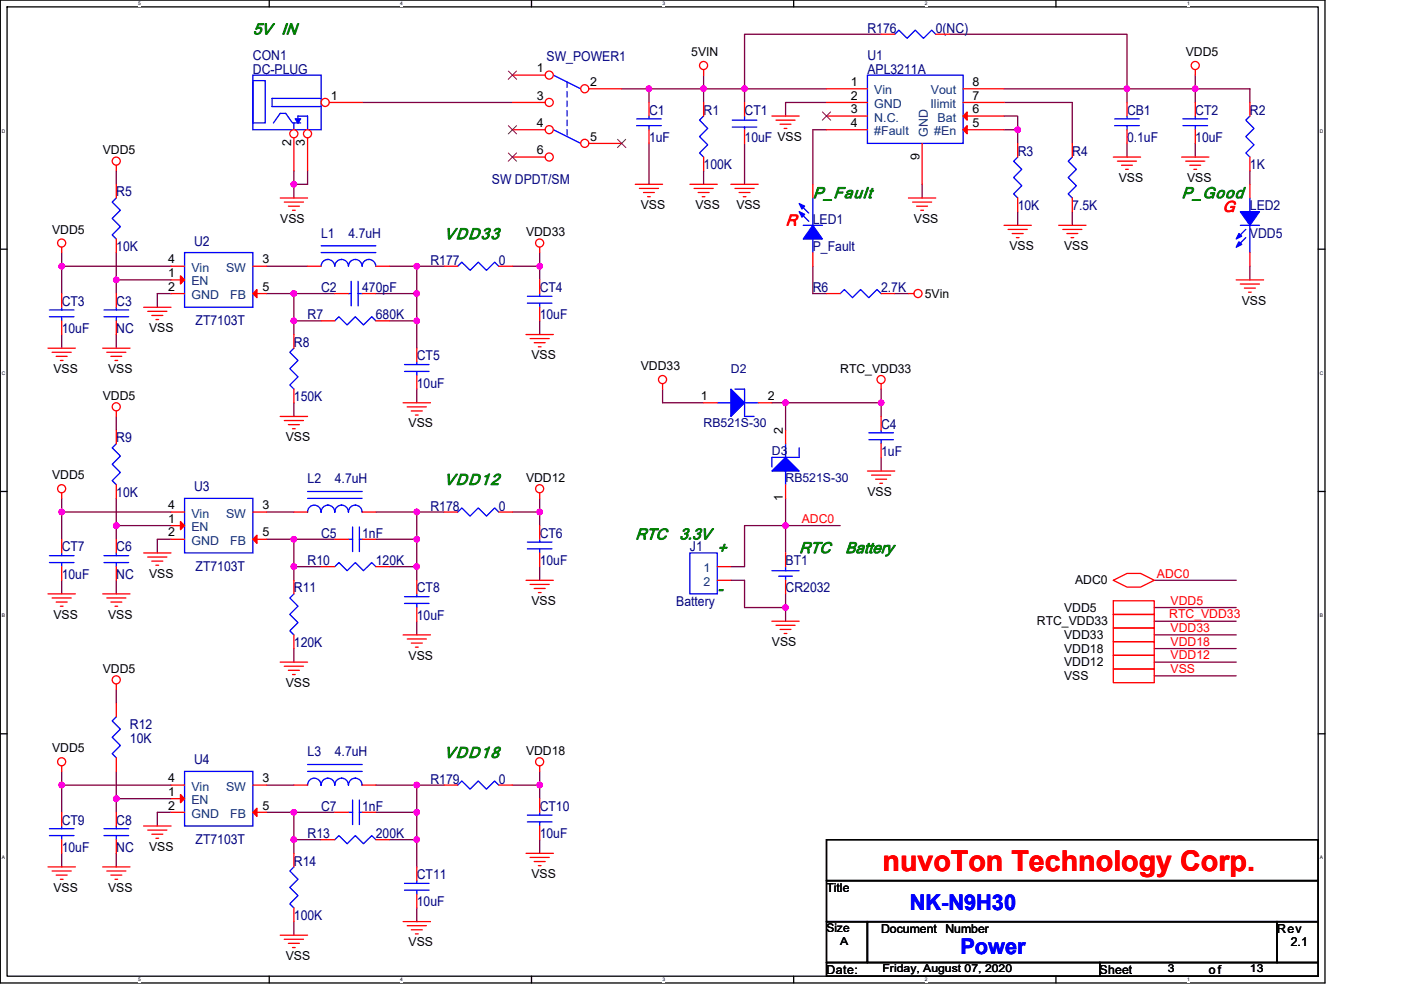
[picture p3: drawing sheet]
<svg xmlns="http://www.w3.org/2000/svg" width="297mm" height="210mm" viewBox="0 0 297 210" stroke-linecap="round" stroke-linejoin="round" font-family="sans-serif">
<path d="M.1 0h280.8v208.5h-280.8zM1.5 1.5h278v205.6h-278z" fill="none" stroke="#000" stroke-width=".28"/>
<g fill="#fff">
<path d="M29.3 .2h.6v1.1h-.6z"/>
<path d="M29.3 207.2h.6v1.2h-.6z"/>
</g>
<path d="M57.1 0v1.5M57.1 207.1v1.4" fill="none" stroke="#000" stroke-width=".28"/>
<g fill="#fff">
<path d="M84.9 .2h.5v1.1h-.5z"/>
<path d="M84.9 207.2h.5v1.2h-.5z"/>
</g>
<path d="M112.7 0v1.5M112.7 207.1v1.4" fill="none" stroke="#000" stroke-width=".28"/>
<g fill="#fff">
<path d="M140.5 .2h.6v1.1h-.6z"/>
<path d="M140.5 207.2h.6v1.2h-.6z"/>
</g>
<path d="M168.3 0v1.5M168.3 207.1v1.4" fill="none" stroke="#000" stroke-width=".28"/>
<g fill="#fff">
<path d="M196.1 .2h.5v1.1h-.5z"/>
<path d="M196.1 207.2h.5v1.2h-.5z"/>
</g>
<path d="M223.9 0v1.5M223.9 207.1v1.4" fill="none" stroke="#000" stroke-width=".28"/>
<g fill="#fff">
<path d="M251.7 .2h.5v1.1h-.5z"/>
<path d="M251.7 207.2h.5v1.2h-.5z"/>
<path d="M.4 27.2h.8v1.1h-.8z"/>
<path d="M279.8 27.2h.8v1.1h-.8z"/>
<path d="M.4 78.5h.8v1.2h-.8z"/>
<path d="M279.8 78.5h.8v1.2h-.8z"/>
</g>
<path d="M.1 52.9h1.4M279.5 52.9h1.4" fill="none" stroke="#000" stroke-width=".28"/>
<g fill="#fff">
<path d="M.4 129.9h.7v1.2h-.7z"/>
<path d="M279.8 129.9h.7v1.2h-.7z"/>
</g>
<path d="M.1 104.2h1.4M279.5 104.2h1.4" fill="none" stroke="#000" stroke-width=".28"/>
<g fill="#fff">
<path d="M.4 181.3h.7v1.2h-.7z"/>
<path d="M279.8 181.3h.7v1.2h-.7z"/>
</g>
<path d="M.1 155.6h1.4M279.5 155.6h1.4M175.2 178.1h104.3v8.7h-104.3zM175.2 186.8h104.3v8.7h-104.3zM175.2 195.5h8.7v8.7h-8.7zM183.9 195.5h86.9v8.7h-86.9zM270.8 195.5h8.7v8.7h-8.7zM175.2 204.2h57.9v2.9h-57.9zM233.1 204.2h46.4v2.9h-46.4z" fill="none" stroke="#000" stroke-width=".28"/>
<g fill="none" stroke="#800040" stroke-width=".28">
<path d="M131.8 18.8h5.8M137.6 18.8h11.6M137.6 18.8v2.9M149.2 15.9v2.9M149.2 18.8v2.9M149.2 18.8h8.7M157.9 18.8v2.9M157.9 18.8h17.3M186.8 7.3h-28.9v11.5M201.3 7.3h37.6v11.5M212.9 18.8h26M238.9 18.8h14.5"/>
<path d="M238.9 18.8v2.9M253.4 15.9v2.9M253.4 18.8v2.9M253.4 18.8h11.6v2.9M24.7 36.2v2.9M62.3 36.2v2.9M62.3 39.1v2.9M65.2 36.2v2.9h-2.9M76.8 21.7h31.8M137.6 30.4v8.7M149.2 36.2v2.9M157.9 30.4v8.7"/>
<path d="M175.2 27.5h-2.9v11.6M175.2 21.7h-8.6v2.9M195.5 39.1v2.9M212.9 24.6h2.9v2.9M212.9 27.5h2.9v2.9M212.9 21.7h14.4v8.7M238.9 30.4v2.9M253.4 30.4v2.9M265 36.2v2.9M13.1 53.6v8.7M13.1 56.5h23.2M24.7 53.6v5.8"/>
<path d="M36.3 59.4h-11.6v2.9M56.5 56.5h8.7M82.6 56.5h5.8M88.4 56.5v5.8M88.4 56.5h5.8M108.6 56.5h5.8M114.4 53.6v2.9M114.4 56.5v2.9M172.3 56.5v5.8h2.9M215.8 44.9v2.9M227.3 44.9v2.9M265 56.5v2.9"/>
<path d="M13.1 71v2.9M24.7 71v2.9M36.3 62.3h-2.9v2.9M56.5 62.3h5.8M62.3 62.3v5.8M62.3 68.1v2.9M62.3 68.1h5.8M62.3 62.3h8.7M79.7 62.3h8.7M82.6 68.1h5.8M88.4 68.1v5.8M88.4 62.3v5.8"/>
<path d="M114.4 68.1v2.9M189.7 62.3h2.9M24.7 88.3v2.9M62.3 85.4v2.9M88.4 82.5v2.9M140.5 82.5v2.9h8.7M163.7 85.4h2.9M166.6 85.4h20.2M166.6 85.4v5.8M186.8 97v2.9M186.8 85.4v2.9M186.8 82.5v2.9"/>
<path d="M13.1 108.6v5.8M13.1 108.6h23.2M13.1 105.7v2.9M24.7 111.5v2.9M24.7 111.5h11.6M24.7 105.7v5.8M36.3 114.4h-2.9v2.9M56.5 108.6h5.8M56.5 114.4h5.8M62.3 114.4v5.8M62.3 114.4h8.7M79.7 114.4h8.7"/>
<path d="M79.7 108.6h8.7M88.4 108.6v5.8M88.4 114.4v5.8M88.4 108.6h5.8M108.6 108.6h5.8M114.4 108.6v2.9M114.4 105.7v2.9M166.6 111.5h-8.7v8.7h-2.9M166.6 111.5v5.8M166.6 105.7v5.8M166.6 111.5h11.5M13.1 123.1v2.9"/>
<path d="M24.7 123.1v2.9M62.3 120.2v2.9M62.3 137.6v2.8M62.3 120.2h5.8M82.6 120.2h5.8M88.4 120.2v2.9M88.4 131.8v2.9M114.4 120.2v2.9M155 123.1h2.9v5.8h8.7M166.6 126v2.9M166.6 128.9v2.9M244.7 123.1h17.4"/>
<path d="M244.7 134.7h17.4M244.7 131.8h17.4M244.7 128.9h17.4M244.7 137.6h17.4M24.7 146.2v2.9M244.7 143.3h17.4M244.7 140.4h17.4M13.1 166.5h23.2M13.1 163.6v2.9M13.1 166.5v5.8M24.7 163.6v5.8M24.7 169.4v2.9"/>
<path d="M24.7 169.4h11.6M36.3 172.3h-2.9v2.9M56.5 172.3h5.8M56.5 166.5h5.8M62.3 172.3v5.8M62.3 178.1v2.9M62.3 178.1h5.8M62.3 172.3h8.7M79.7 166.5h8.7M79.7 172.3h8.7v5.8M82.6 178.1h5.8M88.4 166.5h5.8"/>
<path d="M88.4 166.5v5.8M88.4 178.1v5.8M108.6 166.5h5.8M114.4 178.1v2.9M114.4 163.6v2.9M114.4 166.5v2.9M13.1 181v2.9M24.7 181v2.9M62.3 195.5v2.9M88.4 192.6v2.9"/>
</g>
<g fill="#f0f" stroke="#f0f" stroke-width=".28">
<circle cx="88.3" cy="68" r=".57"/>
<circle cx="62.3" cy="68" r=".57"/>
<circle cx="88.3" cy="62.2" r=".57"/>
<circle cx="88.3" cy="56.5" r=".57"/>
<circle cx="62.3" cy="62.2" r=".57"/>
<circle cx="62.3" cy="120.2" r=".57"/>
<circle cx="62.3" cy="114.4" r=".57"/>
<circle cx="88.3" cy="114.4" r=".57"/>
<circle cx="88.3" cy="120.2" r=".57"/>
<circle cx="114.4" cy="166.5" r=".57"/>
<circle cx="62.3" cy="178.1" r=".57"/>
<circle cx="88.3" cy="108.6" r=".57"/>
<circle cx="88.3" cy="166.5" r=".57"/>
<circle cx="13.1" cy="166.5" r=".57"/>
<circle cx="149.2" cy="18.8" r=".57"/>
<circle cx="137.6" cy="18.8" r=".57"/>
<circle cx="157.9" cy="18.8" r=".57"/>
<circle cx="88.3" cy="178.1" r=".57"/>
<circle cx="88.3" cy="172.3" r=".57"/>
<circle cx="62.3" cy="172.3" r=".57"/>
<circle cx="253.4" cy="18.8" r=".57"/>
<circle cx="238.9" cy="18.8" r=".57"/>
<circle cx="114.4" cy="108.6" r=".57"/>
<circle cx="13.1" cy="108.6" r=".57"/>
<circle cx="186.8" cy="85.4" r=".57"/>
<circle cx="166.5" cy="85.4" r=".57"/>
<circle cx="166.5" cy="128.9" r=".57"/>
<circle cx="114.4" cy="56.5" r=".57"/>
<circle cx="166.5" cy="111.5" r=".57"/>
<circle cx="24.7" cy="59.4" r=".57"/>
<circle cx="13.1" cy="56.5" r=".57"/>
<circle cx="24.7" cy="111.5" r=".57"/>
<circle cx="24.7" cy="169.4" r=".57"/>
<circle cx="215.8" cy="27.5" r=".57"/>
<circle cx="62.3" cy="39.1" r=".57"/>
</g>
<g fill="none" stroke="#f00" stroke-width=".28">
<path d="M149.2 14.8v1.1M253.4 14.8v1.1M24.7 35.1v1.1M134.7 39.1h5.8M135.6 40h4M137.6 21.7v2.9M137.6 27.5v2.9M146.3 39.1h5.8M147.1 40h4.1M155 39.1h5.8M155.8 40h4.1M157.9 27.5v2.9"/>
<path d="M157.9 21.7v2.9M163.7 24.6h5.7M164.5 25.5h4.1M165.4 26.4h2.3M166.3 27.2h.5M215.8 30.4v2.9M227.3 30.4v2.9M236 33.3h5.8M236.9 34.2h4.1M237.8 35.1h2.3M238.7 35.9h.5M250.5 33.3h5.8"/>
<path d="M251.4 34.2h4M252.3 35.1h2.3M253.1 35.9h.6M265 39.1v2.9M265 33.3v2.9M265 21.7v2.9M13.1 52.4v1.2M59.4 42h5.8M60.3 42.9h4M61.1 43.7h2.4M62 44.6h.6M94.2 56.5h2.8"/>
<path d="M105.7 56.5h2.9M114.4 52.4v1.2M136.4 40.8h2.3M137.3 41.7h.6M148 40.8h2.3M148.9 41.7h.6M156.7 40.8h2.3M157.6 41.7h.6M192.6 42h5.8M193.5 42.9h4M194.3 43.7h2.4M195.2 44.6h.6"/>
<path d="M212.9 47.8h5.8M213.7 48.7h4.1M214.6 49.5h2.3M215.5 50.4h.6M215.8 42v2.9M224.5 47.8h5.7M225.3 48.7h4.1M226.2 49.5h2.3M227.1 50.4h.5M227.3 42v2.9M262.1 59.4h5.8M265 53.6v2.9"/>
<path d="M10.2 73.9h5.8M11 74.7h4.1M11.9 75.6h2.3M12.8 76.5h.6M21.8 73.9h5.8M22.6 74.7h4.1M23.5 75.6h2.3M24.4 76.5h.6M24.7 62.3v2.9M24.7 68.1v2.9M30.5 65.2h5.8M31.3 66h4.1"/>
<path d="M32.2 66.9h2.3M33.1 67.8h.5M62.3 71v2.9M68.1 68.1h2.9M71 62.3h2.9M76.8 62.3h2.9M79.7 68.1h2.9M111.5 71h5.8M112.4 71.8h4.1M113.3 72.7h2.3M114.1 73.6h.6M192.6 62.3h1.2"/>
<path d="M263 60.2h4M263.8 61.1h2.4M264.7 62h.6M24.7 87.2v1.1M24.7 91.2v2.9M59.4 88.3h5.8M60.3 89.2h4M61.1 90.1h2.4M62 90.9h.6M62.3 82.5v2.9M85.5 85.4h5.8M86.3 86.3h4.1"/>
<path d="M87.2 87.2h2.3M88.1 88h.6M140.5 81.4v1.1M183.9 99.9h5.8M186.8 81.4v1.1M186.8 88.3v2.9M186.8 94.1v2.9M13.1 104.5v1.2M24.7 102.8v2.9M30.5 117.3h5.8M31.3 118.2h4.1M32.2 119h2.3"/>
<path d="M33.1 119.9h.5M94.2 108.6h2.8M105.7 108.6h2.9M114.4 104.5v1.2M114.4 111.5v2.9M114.4 117.3v2.9M184.8 100.8h4M185.6 101.6h2.4M186.5 102.5h.6M10.2 126h5.8M11 126.8h4.1M11.9 127.7h2.3"/>
<path d="M12.8 128.6h.6M21.8 126h5.8M22.6 126.8h4.1M23.5 127.7h2.3M24.4 128.6h.6M85.5 134.7h5.8M86.3 135.5h4.1M87.2 136.4h2.3M88.1 137.3h.6M88.4 123.1v2.9M88.4 128.9v2.9M111.5 123.1h5.8"/>
<path d="M112.4 124h4.1M113.3 124.8h2.3M114.1 125.7h.6M163.7 131.8h5.7M164.5 132.6h4.1M165.4 133.5h2.3M166.3 134.4h.5M236 123.1l2.9-1.5h2.9l2.9 1.5-2.9 1.4h-2.9zM236 139h8.7v2.9h-8.7zM236 130.3h8.7v2.9h-8.7zM236 136.1h8.7v2.9h-8.7zM236 133.2h8.7v2.9h-8.7z"/>
<path d="M236 127.4h8.7v2.9h-8.7zM24.7 145.1v1.1M59.4 140.4h5.8M60.3 141.3h4M61.1 142.2h2.4M62 143.1h.6M236 141.9h8.7v2.9h-8.7zM13.1 162.5v1.1M13.1 172.3v2.9M13.1 178.1v2.9M24.7 172.3v2.9M24.7 178.1v2.9"/>
<path d="M30.5 175.2h5.8M31.3 176.1h4.1M32.2 176.9h2.3M33.1 177.8h.5M36.3 169.4h2.8M36.3 172.3h2.8M36.3 166.5h2.8M53.6 166.5h2.9M53.6 172.3h2.9M114.4 162.5v1.1M10.2 183.9h5.8M11 184.7h4.1"/>
<path d="M11.9 185.6h2.3M12.8 186.5h.6M21.8 183.9h5.8M22.6 184.7h4.1M23.5 185.6h2.3M24.4 186.5h.6M59.4 198.4h5.8M60.3 199.2h4M85.5 195.5h5.8M86.3 196.3h4.1M87.2 197.2h2.3M88.1 198.1h.6"/>
<path d="M111.5 181h5.8M112.4 181.9h4.1M113.3 182.7h2.3M114.1 183.6h.6M61.1 200.1h2.4M62 201h.6"/>
<circle cx="149.2" cy="13.9" r=".86"/>
<circle cx="253.4" cy="13.9" r=".86"/>
<circle cx="24.6" cy="34.2" r=".86"/>
<circle cx="13.1" cy="51.5" r=".86"/>
<circle cx="114.4" cy="51.5" r=".86"/>
<circle cx="194.6" cy="62.3" r=".86"/>
<circle cx="24.6" cy="86.3" r=".86"/>
<circle cx="140.5" cy="80.5" r=".86"/>
<circle cx="186.8" cy="80.5" r=".86"/>
<circle cx="13.1" cy="103.7" r=".86"/>
<circle cx="114.4" cy="103.7" r=".86"/>
<circle cx="24.6" cy="144.2" r=".86"/>
<circle cx="13.1" cy="161.6" r=".86"/>
<circle cx="114.4" cy="161.6" r=".86"/>
</g>
<g fill="none" stroke="#00f" stroke-width=".28">
<path d="M117.3 15.9l5.8 2.9M120.2 17.4v1.1M120.2 19.4v1.2M117.3 27.5l5.8 2.9M120.2 21.4v1.2M120.2 23.5v1.1M120.2 25.5v1.1M120.2 27.5v1.2M135 26.6h5.2M135 25.2h5.2M137.6 24.6v.6M137.6 26.6v.9"/>
<path d="M155.3 25.5h5.2M155.3 26.9h5.2M157.9 26.9v.6M157.9 24.6v.9M215.8 33.3l-.9 .9 1.7 1.7-1.7 1.8 1.7 1.7-1.7 1.7 .9 .9M227.3 33.3l-.8 .9 1.7 1.7-1.7 1.8 1.7 1.7-1.7 1.7 .8 .9M265 24.6l-.9 .9 1.8 1.7-1.8 1.8 1.8 1.7-1.8 1.7 .9 .9M74.5 59.7v5.2M75.9 59.7v5.2M97 56.5l.9-.9 1.8 1.7 1.7-1.7 1.7 1.7 1.8-1.7 .8 .9M263 47.8h4M264.1 48.7l-1.7 1.7"/>
<path d="M264.1 50.4l-1.7 1.7M265 42v2.9M265 47.8v5.8M22.1 67.2h5.2M22.1 65.7h5.2M24.7 65.2v.5M24.7 67.2v.9M62.3 73.9l-.9 .8 1.8 1.8-1.8 1.7 1.8 1.7-1.8 1.8 .9 .8M71 68.1l.9-.9 1.7 1.7 1.7-1.7 1.8 1.7 1.7-1.7 .9 .9M73.9 62.3h.6M75.9 62.3h.9M24.7 94.1l-.9 .9 1.7 1.7-1.7 1.8 1.7 1.7-1.7 1.7 .9 .9"/>
<path d="M184.2 93.3h5.2M184.2 91.8h5.2M186.8 91.2v.6M186.8 93.3v.8M97 108.6l.9-.9 1.8 1.8 1.7-1.8 1.7 1.8 1.8-1.8 .8 .9M111.8 116.4h5.2M111.8 115h5.2M114.4 114.4v.6M114.4 116.4v.9M85.8 128h5.2M85.8 126.6h5.2M88.4 126v.6"/>
<path d="M88.4 128v.9M10.5 177.2h5.2M10.5 175.8h5.2M13.1 175.2v.6M13.1 177.2v.9M22.1 177.2h5.2M22.1 175.8h5.2M24.7 175.2v.6M24.7 177.2v.9M39.1 163.6h14.5v11.6h-14.5z"/>
</g>
<g fill="#f00" stroke="#f00" stroke-width=".28">
<path d="M38.3 168.5l.8 .9-.8 .9z"/>
<path d="M53.6 172.3l.9-.9v1.8z"/>
</g>
<g fill="#00f" stroke="#00f" stroke-width=".28">
<path d="M263 44.9h4l-2 2.9z" fill-rule="evenodd"/>
<path d="M262.7 51.3l.6 .5-1.2 .6z" fill-rule="evenodd"/>
<path d="M262.7 49.5l.6 .6-1.2 .6z" fill-rule="evenodd"/>
</g>
<circle cx="124" cy="18.8" r=".86" fill="#fff" stroke="#f00" stroke-width=".28"/>
<path d="M124.9 18.8h6.9" fill="none" stroke="#f00" stroke-width=".28"/>
<circle cx="116.4" cy="15.9" r=".86" fill="#fff" stroke="#f00" stroke-width=".28"/>
<path d="M108.6 15.9h7" fill="none" stroke="#f00" stroke-width=".28"/>
<path d="M107.8 15.1l1.7 1.7M109.5 15.1l-1.7 1.7" fill="none" stroke="#804000" stroke-width=".21"/>
<circle cx="116.4" cy="21.7" r=".86" fill="#fff" stroke="#f00" stroke-width=".28"/>
<path d="M108.6 21.7h7" fill="none" stroke="#f00" stroke-width=".28"/>
<circle cx="124" cy="30.4" r=".86" fill="#fff" stroke="#f00" stroke-width=".28"/>
<path d="M124.9 30.4h6.9" fill="none" stroke="#f00" stroke-width=".28"/>
<path d="M130.9 29.5l1.8 1.8M132.7 29.5l-1.8 1.8" fill="none" stroke="#804000" stroke-width=".21"/>
<circle cx="116.4" cy="27.5" r=".86" fill="#fff" stroke="#f00" stroke-width=".28"/>
<path d="M108.6 27.5h7" fill="none" stroke="#f00" stroke-width=".28"/>
<path d="M107.8 26.6l1.7 1.8M109.5 26.6l-1.7 1.8" fill="none" stroke="#804000" stroke-width=".21"/>
<circle cx="116.4" cy="33.3" r=".86" fill="#fff" stroke="#f00" stroke-width=".28"/>
<g fill="none" stroke="#f00" stroke-width=".28">
<path d="M186.8 7.3h2.9M198.4 7.3h2.9M24.7 39.1v2.9M108.6 33.3h7M149.2 33.3v2.9M149.2 21.7v2.9M172.3 39.1v2.9M238.9 21.7v2.9M238.9 27.5v2.9M253.4 21.7v2.9M253.4 27.5v2.9M24.7 50.7v2.9"/>
<path d="M36.3 59.4h2.8M36.3 56.5h2.8M53.6 56.5h2.9M65.2 56.5h2.9M79.7 56.5h2.9M172.3 53.6v2.9M13.1 62.3v2.9M13.1 68.1v2.9M36.3 62.3h2.8M53.6 62.3h2.9M175.2 62.3h2.9M186.8 62.3h2.9"/>
<path d="M149.2 85.4h2.9M160.8 85.4h2.9M13.1 114.4v2.9M36.3 111.5h2.8M36.3 114.4h2.8M36.3 108.6h2.8M53.6 108.6h2.9M53.6 114.4h2.9M166.6 117.3v2.9M13.1 120.2v2.9M62.3 123.1v2.9M62.3 134.7v2.9"/>
<path d="M68.1 120.2h2.9M79.7 120.2h2.9M152.1 120.2h2.9M152.1 123.1h2.9M166.6 123.1v2.9M24.7 149.1v2.9M24.7 160.7v2.9M62.3 166.5h2.9M71 172.3h2.9M76.8 166.5h2.9M76.8 172.3h2.9M114.4 169.4v2.9"/>
<path d="M114.4 175.2v2.9M88.4 183.9v2.9M88.4 189.7v2.9"/>
</g>
<path d="M107.8 32.4l1.7 1.8M109.5 32.4l-1.7 1.8" fill="none" stroke="#804000" stroke-width=".21"/>
<g fill="none" stroke="#00f" stroke-width=".28">
<path d="M53.6 17.1h2.6v9h-2.6v-8.7M53.6 15.9h14.5v11.6h-14.5zM189.7 7.3l.9-.9 1.7 1.7 1.8-1.7 1.7 1.7 1.7-1.7 .9 .9M62.3 26.1v1.4M63.2 26.1v-1.5h2v2.9M63.8 26.1h-1.8l-1.4-2.1h-1.2l-1.4 2.1M68.1 20.9h-10.4v1.7h10.4M149.2 24.6l-.9 .9 1.7 1.7-1.7 1.8 1.7 1.7-1.7 1.7 .9 .9M236.3 26.6h5.3M236.3 25.2h5.3M238.9 24.6v.6M238.9 26.6v.9"/>
<path d="M250.8 26.6h5.2M250.8 25.2h5.2M253.4 24.6v.6M253.4 26.6v.9M24.7 42l-.9 .9 1.7 1.7-1.7 1.7 1.7 1.8-1.7 1.7 .9 .9M39.1 53.6h14.5v11.6h-14.5zM68.1 53.6h11.6M68.1 56.5a1.43 1.43 0 0 1 1.4-1.5 1.45 1.45 0 0 1 1.5 1.5 1.46 1.46 0 0 1 1.4-1.5 1.45 1.45 0 0 1 1.5 1.5 1.46 1.46 0 0 1 1.4-1.5 1.45 1.45 0 0 1 1.5 1.5M68.1 52.1h11.6M76.8 56.5a1.42 1.42 0 0 1 1.4-1.5 1.45 1.45 0 0 1 1.5 1.5M169.7 45.2l1.8 1.7M169.7 43.5l1.8 1.7"/>
<path d="M170.3 47.8h4.1M172.3 50.7v2.9M172.3 42v5.8M10.5 67.2h5.2M10.5 65.7h5.2M13.1 65.2v.5M13.1 67.2v.9M178.1 62.3l.9-.9 1.7 1.7 1.8-1.7 1.7 1.7 1.7-1.7 .9 .9M152.1 85.4h2.9M155.8 82.5h2.1v5.8h2M157.9 85.4h2.9M10.5 119.3h5.2"/>
<path d="M10.5 117.9h5.2M13.1 117.3v.6M13.1 119.3v.9M39.1 105.7h14.5v11.6h-14.5zM146.3 117.3h5.8v8.7h-5.8zM62.3 126l-.9 .8 1.8 1.8-1.8 1.7 1.8 1.8-1.8 1.7 .9 .9M71 120.2l.9-.9 1.7 1.8 1.7-1.8 1.8 1.8 1.7-1.8 .9 .9M163.7 121.1h5.7M165.1 122.2h2.9M166.6 122.2v.9M166.6 120.2v.9M24.7 152l-.9 .9 1.7 1.7-1.7 1.8 1.7 1.7-1.7 1.8 .9 .8"/>
<path d="M65.2 162.2h11.6M65.2 163.6h11.6M68.1 166.5a1.43 1.43 0 0 0-1.5-1.4 1.43 1.43 0 0 0-1.4 1.4M73.9 172.3h.9M74.8 169.7v5.2M76.2 172.3h.6M76.2 169.7v5.2M76.8 166.5a1.44 1.44 0 0 0-1.5-1.4 1.43 1.43 0 0 0-1.4 1.4 1.44 1.44 0 0 0-1.5-1.4 1.43 1.43 0 0 0-1.4 1.4 1.44 1.44 0 0 0-1.5-1.4 1.43 1.43 0 0 0-1.4 1.4M111.8 174.3h5.2M111.8 172.9h5.2M114.4 172.3v.6M114.4 174.3v.9"/>
<path d="M85.8 188.8h5.2M85.8 187.4h5.2M88.4 186.8v.6M88.4 188.8v.9"/>
</g>
<g fill="#00f" stroke="#00f" stroke-width=".28">
<path d="M172.3 47.8l2.1 2.9h-4.1z" fill-rule="evenodd"/>
<path d="M169.4 43.2l1.2 .5-.6 .6z" fill-rule="evenodd"/>
<path d="M169.4 44.9l1.2 .6-.6 .6z" fill-rule="evenodd"/>
<path d="M155 82.5l2.9 2.9-2.9 2.9z" fill-rule="evenodd"/>
<path d="M62.6 25.2h1.2l-.6 .9z" fill-rule="evenodd"/>
</g>
<g fill="#f00" stroke="#f00" stroke-width=".28">
<path d="M38.3 58.5l.8 .9-.8 .8z"/>
<path d="M53.6 62.3l.9-.9v1.7z"/>
<path d="M38.3 110.6l.8 .9-.8 .9z"/>
<path d="M53.6 114.4l.9-.9v1.8z"/>
</g>
<circle cx="65.2" cy="28.4" r=".86" fill="#fff" stroke="#f00" stroke-width=".28"/>
<path d="M65.2 29.3v6.9" fill="none" stroke="#f00" stroke-width=".28"/>
<circle cx="68.9" cy="21.7" r=".86" fill="#fff" stroke="#f00" stroke-width=".28"/>
<path d="M69.8 21.7h7" fill="none" stroke="#f00" stroke-width=".28"/>
<circle cx="62.3" cy="28.4" r=".86" fill="#fff" stroke="#f00" stroke-width=".28"/>
<g fill="none" stroke="#f00" stroke-width=".28">
<path d="M175.2 18.8h8.7M204.2 18.8h8.7M62.3 29.3v6.9M175.2 21.7h8.7M175.2 24.6h8.7M175.2 27.5h8.7M195.5 30.4v8.7M204.2 27.5h8.7M204.2 24.6h8.7M204.2 21.7h8.7M114.4 59.4v2.9M88.4 73.9v2.9"/>
<path d="M88.4 79.7v2.8M114.4 65.2v2.9M166.6 91.2v2.9M24.7 114.4v2.9M62.3 108.6h2.9M71 114.4h2.9M76.8 108.6h2.9M76.8 114.4h2.9M166.6 102.8v2.9M24.7 120.2v2.9M68.1 178.1h2.9M79.7 178.1h2.9"/>
<path d="M94.2 166.5h2.8M105.7 166.5h2.9M62.3 181v2.9M62.3 192.6v2.9"/>
</g>
<g fill="none" stroke="#00f" stroke-width=".28">
<path d="M183.9 15.9h20.3v14.5h-20.3zM85.8 78.8h5.2M85.8 77.3h5.2M88.4 76.8v.5M88.4 78.8v.9M111.8 64.3h5.2M111.8 62.8h5.2M114.4 62.3v.5M114.4 64.3v.9M166.6 99.9v2.9M166.6 94.1v2.9M169.4 95v2h-5.7v2"/>
<path d="M22.1 119.3h5.2M22.1 117.9h5.2M24.7 117.3v.6M24.7 119.3v.9M65.2 104.2h11.6M65.2 105.7h11.6M68.1 108.6a1.43 1.43 0 0 0-1.5-1.5 1.43 1.43 0 0 0-1.4 1.5M73.9 114.4h.9M74.8 111.8v5.2M76.2 114.4h.6M76.2 111.8v5.2M76.8 108.6a1.44 1.44 0 0 0-1.5-1.5 1.43 1.43 0 0 0-1.4 1.5 1.44 1.44 0 0 0-1.5-1.5 1.43 1.43 0 0 0-1.4 1.5 1.44 1.44 0 0 0-1.5-1.5 1.43 1.43 0 0 0-1.4 1.5"/>
<path d="M71 178.1l.9-.9 1.7 1.8 1.7-1.8 1.8 1.8 1.7-1.8 .9 .9M97 166.5l.9-.8 1.8 1.7 1.7-1.7 1.7 1.7 1.8-1.7 .8 .8M62.3 183.9l-.9 .8 1.8 1.8-1.8 1.7 1.8 1.8-1.8 1.7 .9 .9"/>
</g>
<path d="M166.6 97l2.8 2.9h-5.7z" fill-rule="evenodd" fill="#00f" stroke="#00f" stroke-width=".28"/>
<path d="M174.4 23.7l1.7 1.8M176.1 23.7l-1.8 1.8" fill="none" stroke="#804000" stroke-width=".21"/>
<g fill="#f00" stroke="#f00" stroke-width=".28">
<path d="M204.2 27.5l.9-.9v1.8z"/>
<path d="M204.2 24.6l.9-.9v1.8z"/>
</g>
<g fill="#f0f" stroke="#f0f" stroke-width=".28">
<circle cx="88.3" cy="68" r=".57"/>
<circle cx="62.3" cy="68" r=".57"/>
<circle cx="88.3" cy="62.2" r=".57"/>
<circle cx="88.3" cy="56.5" r=".57"/>
<circle cx="62.3" cy="62.2" r=".57"/>
<circle cx="62.3" cy="120.2" r=".57"/>
<circle cx="62.3" cy="114.4" r=".57"/>
<circle cx="88.3" cy="114.4" r=".57"/>
<circle cx="88.3" cy="120.2" r=".57"/>
<circle cx="114.4" cy="166.5" r=".57"/>
<circle cx="62.3" cy="178.1" r=".57"/>
<circle cx="88.3" cy="108.6" r=".57"/>
<circle cx="88.3" cy="166.5" r=".57"/>
<circle cx="13.1" cy="166.5" r=".57"/>
<circle cx="149.2" cy="18.8" r=".57"/>
<circle cx="137.6" cy="18.8" r=".57"/>
<circle cx="157.9" cy="18.8" r=".57"/>
<circle cx="88.3" cy="178.1" r=".57"/>
<circle cx="88.3" cy="172.3" r=".57"/>
<circle cx="62.3" cy="172.3" r=".57"/>
<circle cx="253.4" cy="18.8" r=".57"/>
<circle cx="238.9" cy="18.8" r=".57"/>
<circle cx="114.4" cy="108.6" r=".57"/>
<circle cx="13.1" cy="108.6" r=".57"/>
<circle cx="186.8" cy="85.4" r=".57"/>
<circle cx="166.5" cy="85.4" r=".57"/>
<circle cx="166.5" cy="128.9" r=".57"/>
<circle cx="114.4" cy="56.5" r=".57"/>
<circle cx="166.5" cy="111.5" r=".57"/>
<circle cx="24.7" cy="59.4" r=".57"/>
<circle cx="13.1" cy="56.5" r=".57"/>
<circle cx="24.7" cy="111.5" r=".57"/>
<circle cx="24.7" cy="169.4" r=".57"/>
<circle cx="215.8" cy="27.5" r=".57"/>
<circle cx="62.3" cy="39.1" r=".57"/>
</g>
<text font-size="6.1" fill="#f00" x="187.1" y="184.8">nuvoTon Technology Corp.</text>
<g font-size="4.6" fill="#00f">
<text x="192.9" y="193.1">NK-N9H30</text>
<text x="203.6" y="202.4">Power</text>
</g>
<g font-size="3.4" fill="#008000">
<text x="53.6" y="7.3">5V IN</text>
<text x="172.3" y="42">P_Fault</text>
<text x="250.5" y="42">P_Good</text>
<text x="94.2" y="50.7">VDD33</text>
<text x="94.2" y="102.8">VDD12</text>
<text x="134.7" y="114.4">RTC</text>
<text x="144" y="114.4">3.3V</text>
<text x="152.1" y="117.3">+</text>
<text x="169.4" y="117.3">RTC</text>
<text x="179.2" y="117.3">Battery</text>
<text x="152.1" y="126">-</text>
<text x="94.2" y="160.7">VDD18</text>
</g>
<g font-size="3.4" fill="#f00">
<text x="166.6" y="47.8">R</text>
<text x="259.2" y="44.9">G</text>
</g>
<g font-size="2.9" fill="#000080">
<text x="183.9" y="6.9">R176</text>
<text x="198.4" y="6.9">0(NC)</text>
<text x="53.6" y="12.7">CON1</text>
<text x="53.6" y="15.6">DC-PLUG</text>
<text x="115.9" y="13">SW_POWER1</text>
<text x="183.9" y="12.7">U1</text>
<text x="183.9" y="15.6">APL3211A</text>
<text x="137.6" y="24.3">C1</text>
<text x="149.2" y="24.3">R1</text>
<text x="157.9" y="24.3">CT1</text>
<text x="238.9" y="24.3">CB1</text>
<text x="253.4" y="24.3">CT2</text>
<text x="265" y="24.3">R2</text>
<text x="137.6" y="30.1">1uF</text>
<text x="149.2" y="35.9">100K</text>
<text x="157.9" y="30.1">10uF VSS</text>
<text x="215.8" y="33">R3</text>
<text x="227.3" y="33">R4</text>
<text x="238.9" y="30.1">0.1uF</text>
<text x="253.4" y="30.1">10uF</text>
<text x="265" y="35.9">1K</text>
<text x="24.7" y="41.7">R5</text>
<text x="104.3" y="39.1">SW DPDT/SM</text>
<text x="172.3" y="47.5">LED1</text>
<text x="215.8" y="44.6">10K</text>
<text x="227.3" y="44.6">7.5K</text>
<text x="265" y="44.6">LED2</text>
<text x="24.7" y="53.3">10K</text>
<text x="41.2" y="52.1">U2</text>
<text x="68.1" y="50.4">L1</text>
<text x="73.9" y="50.4">4.7uH</text>
<text x="172.3" y="53.3">P_Fault</text>
<text x="265" y="50.4">VDD5</text>
<text x="91.3" y="56.2">R177</text>
<text x="105.7" y="56.2">0</text>
<text x="13.1" y="64.9">CT3</text>
<text x="24.7" y="64.9">C3</text>
<text x="68.1" y="62">C2</text>
<text x="76.8" y="62">470pF</text>
<text x="114.4" y="62">CT4</text>
<text x="172.3" y="62">R6</text>
<text x="186.8" y="62">2.7K</text>
<text x="13.1" y="70.6">10uF</text>
<text x="24.7" y="70.6">NC</text>
<text x="41.5" y="68.9">ZT7103T</text>
<text x="65.2" y="67.8">R7</text>
<text x="79.7" y="67.8">680K</text>
<text x="114.4" y="67.8">10uF</text>
<text x="62.3" y="73.5">R8</text>
<text x="88.4" y="76.4">CT5</text>
<text x="88.4" y="82.2">10uF</text>
<text x="62.3" y="85.1">150K</text>
<text x="24.7" y="93.8">R9</text>
<text x="186.8" y="90.9">C4</text>
<text x="186.8" y="96.7">1uF</text>
<text x="24.7" y="105.4">10K</text>
<text x="41.2" y="104.2">U3</text>
<text x="65.2" y="102.5">L2</text>
<text x="71" y="102.5">4.7uH</text>
<text x="91.3" y="108.3">R178</text>
<text x="105.7" y="108.3">0</text>
<text x="13.1" y="117">CT7</text>
<text x="24.7" y="117">C6</text>
<text x="65.2" y="119.9">R10</text>
<text x="68.1" y="114.1">C5</text>
<text x="76.8" y="114.1">1nF</text>
<text x="79.7" y="119.9">120K</text>
<text x="114.4" y="114.1">CT6</text>
<text x="114.4" y="119.9">10uF</text>
<text x="146.3" y="117">J1</text>
<text x="166.6" y="119.9">BT1</text>
<text x="13.1" y="122.8">10uF</text>
<text x="24.7" y="122.8">NC</text>
<text x="41.5" y="121">ZT7103T</text>
<text x="62.3" y="125.7">R11</text>
<text x="88.4" y="125.7">CT8</text>
<text x="166.6" y="125.7">CR2032</text>
<text x="88.4" y="131.4">10uF</text>
<text x="143.4" y="128.5">Battery</text>
<text x="62.3" y="137.2">120K</text>
<text x="27.6" y="154.6">R12</text>
<text x="27.6" y="157.5">10K</text>
<text x="65.2" y="160.4">L3</text>
<text x="71" y="160.4">4.7uH</text>
<text x="41.2" y="162.1">U4</text>
<text x="91.3" y="166.2">R179</text>
<text x="105.7" y="166.2">0</text>
<text x="68.1" y="172">C7</text>
<text x="76.8" y="172">1nF</text>
<text x="114.4" y="172">CT10</text>
<text x="13.1" y="174.9">CT9</text>
<text x="24.7" y="174.9">C8</text>
<text x="41.5" y="178.9">ZT7103T</text>
<text x="65.2" y="177.8">R13</text>
<text x="79.7" y="177.8">200K</text>
<text x="114.4" y="177.8">10uF</text>
<text x="13.1" y="180.7">10uF</text>
<text x="24.7" y="180.7">NC</text>
<text x="62.3" y="183.6">R14</text>
<text x="88.4" y="186.5">CT11</text>
<text x="62.3" y="195.2">100K</text>
<text x="88.4" y="192.3">10uF</text>
</g>
<g font-size="2.6">
<text x="146.6" y="11.9">5VIN</text>
<text x="251.4" y="11.9">VDD5</text>
<text x="113.8" y="15.3">1</text>
<text x="70.1" y="21.1">1</text>
<text x="113.8" y="21.1">3</text>
<text x="125.2" y="18.2">2</text>
<text x="180.4" y="18.2">1</text>
<text x="180.4" y="21.1">2</text>
<text x="206.2" y="18.2">8</text>
<text x="206.2" y="21.1">7</text>
<text x="113.8" y="26.9">4</text>
<text x="125.2" y="29.8">5</text>
<text x="180.4" y="24">3</text>
<text x="180.4" y="26.9">4</text>
<text x="206.2" y="26.9">5</text>
<text x="206.2" y="24">6</text>
<text x="21.8" y="32.7">VDD5</text>
<text x="61.7" y="31" transform="rotate(-90 61.7 31)">2</text>
<text x="64.6" y="31" transform="rotate(-90 64.6 31)">3</text>
<text x="113.8" y="32.7">6</text>
<text x="194.9" y="33.9" transform="rotate(-90 194.9 33.9)">9</text>
<text x="237.2" y="38.5">VSS</text>
<text x="251.7" y="38.5">VSS</text>
<text x="59.4" y="47.2">VSS</text>
<text x="135.9" y="44.3">VSS</text>
<text x="147.4" y="44.3">VSS</text>
<text x="156.1" y="44.3">VSS</text>
<text x="193.8" y="47.2">VSS</text>
<text x="11" y="49.5">VDD5</text>
<text x="111.5" y="50.1">VDD33</text>
<text x="214" y="53">VSS</text>
<text x="225.6" y="53">VSS</text>
<text x="35.6" y="58.8">1</text>
<text x="35.6" y="55.9">4</text>
<text x="55.6" y="55.9">3</text>
<text x="35.6" y="61.7">2</text>
<text x="55.6" y="61.7">5</text>
<text x="196.1" y="63.1">5Vin</text>
<text x="263.3" y="64.6">VSS</text>
<text x="31.6" y="70.4">VSS</text>
<text x="112.7" y="76.2">VSS</text>
<text x="11.3" y="79.1">VSS</text>
<text x="22.9" y="79.1">VSS</text>
<text x="135.9" y="78.5">VDD33</text>
<text x="178.1" y="79.1">RTC_VDD33</text>
<text x="21.8" y="84.9">VDD5</text>
<text x="148.6" y="84.8">1</text>
<text x="162.8" y="84.8">2</text>
<text x="60.6" y="93.6">VSS</text>
<text x="86.6" y="90.7">VSS</text>
<text x="166" y="92.1" transform="rotate(-90 166 92.1)">2</text>
<text x="11" y="101.7">VDD5</text>
<text x="111.5" y="102.2">VDD12</text>
<text x="166" y="106.3" transform="rotate(-90 166 106.3)">1</text>
<text x="183.9" y="105.1">VSS</text>
<text x="35.6" y="110.9">1</text>
<text x="35.6" y="113.8">2</text>
<text x="35.6" y="108">4</text>
<text x="55.6" y="108">3</text>
<text x="55.6" y="113.8">5</text>
<text x="31.6" y="122.5">VSS</text>
<text x="227.9" y="124">ADC0</text>
<text x="11.3" y="131.2">VSS</text>
<text x="22.9" y="131.2">VSS</text>
<text x="112.7" y="128.3">VSS</text>
<text x="225.6" y="129.8">VDD5</text>
<text x="163.7" y="137">VSS</text>
<text x="219.8" y="132.7">RTC_VDD33</text>
<text x="225.6" y="135.5">VDD33</text>
<text x="21.8" y="142.8">VDD5</text>
<text x="86.6" y="139.9">VSS</text>
<text x="225.6" y="141.3">VDD12</text>
<text x="225.6" y="138.4">VDD18</text>
<text x="60.6" y="145.7">VSS</text>
<text x="225.6" y="144.2">VSS</text>
<text x="11" y="159.6">VDD5</text>
<text x="111.5" y="160.1">VDD18</text>
<text x="35.6" y="165.9">4</text>
<text x="55.6" y="165.9">3</text>
<text x="35.6" y="168.8">1</text>
<text x="35.6" y="171.7">2</text>
<text x="55.6" y="171.7">5</text>
<text x="31.6" y="180.4">VSS</text>
<text x="11.3" y="189.1">VSS</text>
<text x="22.9" y="189.1">VSS</text>
<text x="112.7" y="186.2">VSS</text>
<text x="175.2" y="189.1">Title</text>
<text x="186.8" y="197.8">Document Number</text>
<text x="270.8" y="197.8">Rev</text>
<text x="60.6" y="203.6">VSS</text>
<text x="86.6" y="200.7">VSS</text>
<text x="273.7" y="200.7">2.1</text>
<text x="175.2" y="206.5">Date:</text>
<text x="233.1" y="206.5">Sheet</text>
<text x="256.3" y="206.5">of</text>
</g>
<g font-size="2.6" fill="#004080">
<text x="185.4" y="20">Vin</text>
<text x="185.4" y="22.9">GND</text>
<text x="197.3" y="22.9">Ilimit</text>
<text x="197.3" y="20">Vout</text>
<text x="185.4" y="25.8">N.C.</text>
<text x="185.4" y="28.7">#Fault</text>
<text x="196.7" y="29" transform="rotate(-90 196.7 29)">GND</text>
<text x="198.1" y="28.7">#En</text>
<text x="198.8" y="25.8">Bat</text>
<text x="40.6" y="57.6">Vin</text>
<text x="47.9" y="57.6">SW</text>
<text x="40.6" y="60.5">EN</text>
<text x="40.6" y="63.4">GND</text>
<text x="48.8" y="63.4">FB</text>
<text x="40.6" y="112.6">EN</text>
<text x="40.6" y="109.8">Vin</text>
<text x="47.9" y="109.8">SW</text>
<text x="40.6" y="115.5">GND</text>
<text x="48.8" y="115.5">FB</text>
<text x="149.2" y="121.3">1</text>
<text x="149.2" y="124.2">2</text>
<text x="40.6" y="167.7">Vin</text>
<text x="47.9" y="167.7">SW</text>
<text x="40.6" y="170.6">EN</text>
<text x="40.6" y="173.5">GND</text>
<text x="48.8" y="173.5">FB</text>
</g>
<g font-size="2.6" fill="#000080">
<text x="155" y="79.1">D2</text>
<text x="149.2" y="90.7">RB521S-30</text>
<text x="163.7" y="96.5">D3</text>
<text x="166.6" y="102.2">RB521S-30</text>
</g>
<g font-size="2.6" fill="#f00">
<text x="170" y="110.9">ADC0</text>
<text x="245.3" y="122.5">ADC0</text>
<text x="247.9" y="131">RTC_VDD33</text>
<text x="248.2" y="128.3">VDD5</text>
<text x="248.2" y="134.1">VDD33</text>
<text x="248.2" y="137">VDD18</text>
<text x="248.2" y="142.8">VSS</text>
<text x="248.2" y="139.9">VDD12</text>
</g>
<text font-size="2.5" x="175.2" y="197.7">Size</text>
<g font-size="2.3">
<text x="178.1" y="200.4">A</text>
<text x="187.1" y="206.2">Friday, August 07, 2020</text>
<text x="247.6" y="206.2">3</text>
<text x="265" y="206.2">13</text>
</g>
<g font-size="1">
<text x="29.3" y="1.1">5</text>
<text x="84.9" y="1.1">4</text>
<text x="140.5" y="1.1">3</text>
<text x="196.1" y="1.1">2</text>
<text x="251.7" y="1.1">1</text>
<text x=".4" y="28.1">D</text>
<text x="279.8" y="28.1">D</text>
<text x=".4" y="79.5">C</text>
<text x="279.8" y="79.5">C</text>
<text x=".4" y="130.9">B</text>
<text x="279.8" y="130.9">B</text>
<text x=".4" y="182.3">A</text>
<text x="279.8" y="182.3">A</text>
<text x="29.3" y="208.2">5</text>
<text x="84.9" y="208.2">4</text>
<text x="140.5" y="208.2">3</text>
<text x="196.1" y="208.2">2</text>
<text x="251.7" y="208.2">1</text>
</g>
</svg>
